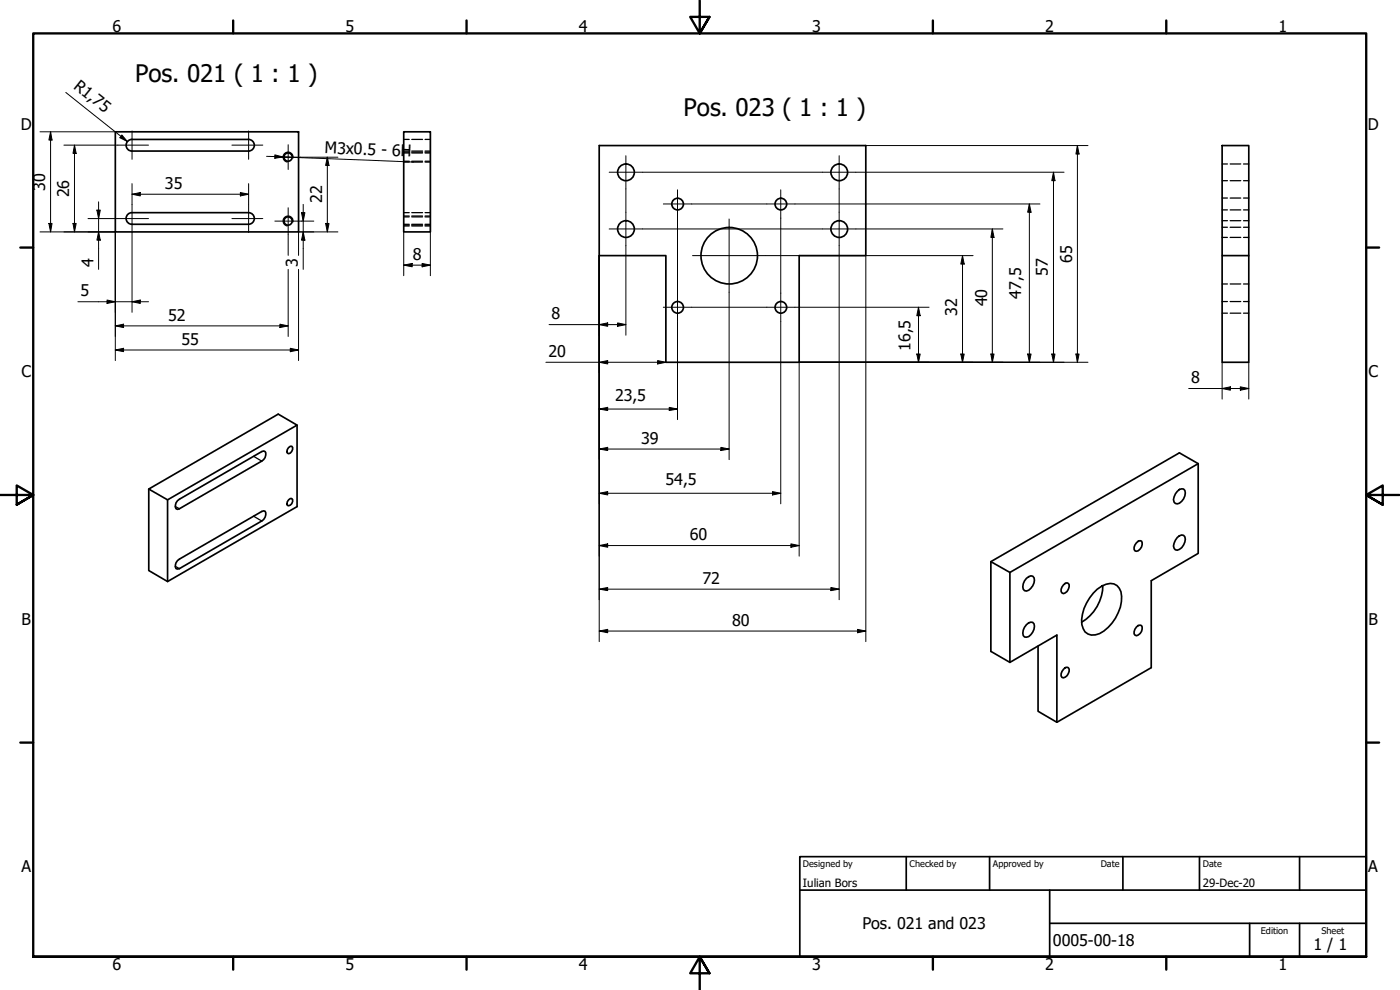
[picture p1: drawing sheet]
<svg xmlns="http://www.w3.org/2000/svg" width="420mm" height="297mm" viewBox="0 0 420 297" stroke-linecap="round" stroke-linejoin="round" font-family="sans-serif">
<!-- layer: Visible (ISO) -->
<g fill="none" stroke="#000" stroke-width=".51">
<path d="M34.6 39.5h55v30.1h-55zM121.2 39.5h8v30.1h-8zM38.4 42.3l1.2-.5h35a1.75 1.75 0 0 1 1.7 1.8 1.75 1.75 0 0 1-1.7 1.7h-35a1.75 1.75 0 0 1-1.6-1.1 1.75 1.75 0 0 1 .4-1.9zM179.8 43.7h80v33h-20v32h-40v-32h-20zM366.8 43.7h8v33h-8zM38.4 64.3l1.2-.5h35a1.75 1.75 0 0 1 1.7 1.7 1.75 1.75 0 0 1-1.7 1.8h-35a1.75 1.75 0 0 1-1.6-1.1 1.75 1.75 0 0 1 .4-1.9zM366.8 76.7v32h8v-32M86.6 134.3l.5-.4h.5a1.42 1.42 0 0 1-1 2.2l-.4-.2-.1-.4zM89.2 127.6v24.4l-38.9 22.5-5.7-3.3v-24.5M359.6 139.1l-56.5 32.7M50.3 150l38.9-22.4-5.7-3.3-38.9 22.4 5.7 3.3v24.5M53.3 150.2l25.2-14.7 .6-.2 .5 .2a2.19 2.19 0 0 1-1.1 2.9l-24.7 14.2-.5 .2-.5-.2a2.11 2.11 0 0 1 .5-2.4z"/>
<path d="M86.6 150l.5-.4h.5a1.3 1.3 0 0 1 0 1.5 1.3 1.3 0 0 1-1.4 .5v-1.1zM353.3 147.4l.6-.5 1.3-.2a2.55 2.55 0 0 1-.6 3.7l-.7 .6-.6 .2-.6-.1a2.02 2.02 0 0 1 0-2.9zM53.3 168.2l25.2-14.7 .6-.2 .5 .1a2.26 2.26 0 0 1-1.1 2.9l-24.7 14.3h-1a2.11 2.11 0 0 1 .5-2.4zM297.4 168.5l56.5-32.6 5.7 3.2v26.9l-14.1 8.2v26.1l-28.3 16.4M308 173.5l1.4-.7 .5 .1a2.48 2.48 0 0 1-.5 3.6l-.7 .6-.7 .2-.5-.1a2.55 2.55 0 0 1 .5-3.7zM319.2 175.5l1-.6 .4 .2a2.24 2.24 0 0 1-1.4 3l-.5-.2a1.87 1.87 0 0 1 .5-2.4zM329.3 176.8a5.9 5.9 0 0 1 5-1.6 3.9 3.9 0 0 1 2.3 3.8 13 13 0 0 1-6.6 11.1 3.5 3.5 0 0 1-5.3-2.7 12.8 12.8 0 0 1 4.6-10.6zM331 175.7a12.9 12.9 0 0 1-6.4 11M341.1 162.9l.5-.5 .5-.2 .5 .2a2.22 2.22 0 0 1-1.5 3l-.5-.1a1.87 1.87 0 0 1 .5-2.4zM353.3 161.3l1.3-.8 .6 .1a2.2 2.2 0 0 1 0 2.9 2.22 2.22 0 0 1-2.5 1.5 2.02 2.02 0 0 1 0-2.9zM308 187.4l.7-.5 1.2-.2a2.55 2.55 0 0 1-.5 3.7l-.7 .6-1.2 .1a2.55 2.55 0 0 1 .5-3.7zM311.5 193.9v19.5l5.7 3.3v-26.2l-14.1 8.2-5.7-3.3v-26.9l5.7 3.3v26.9"/>
<path d="M341.1 188.1l.5-.4h1a2.22 2.22 0 0 1-1.5 3l-.5-.2a1.89 1.89 0 0 1 .5-2.4zM319.7 200.3h.9a2.24 2.24 0 0 1-1.4 3.1l-.5-.2a2.12 2.12 0 0 1 1-2.9z"/>
<circle cx="86.5" cy="47.1" r="1.24"/>
<circle cx="187.9" cy="51.7" r="2.51"/>
<circle cx="251.9" cy="51.7" r="2.51"/>
<circle cx="86.5" cy="66.3" r="1.24"/>
<circle cx="187.9" cy="68.7" r="2.51"/>
<circle cx="203.4" cy="61.2" r="1.75"/>
<circle cx="218.9" cy="76.7" r="8.5"/>
<circle cx="234.3" cy="61.2" r="1.75"/>
<circle cx="251.9" cy="68.7" r="2.51"/>
<circle cx="203.4" cy="92.2" r="1.75"/>
<circle cx="234.3" cy="92.2" r="1.75"/>
</g>
<!-- layer: Visible Narrow (ISO) -->
<path d="M87.9 47.4a1.49 1.49 0 0 0-1.2-1.7 1.49 1.49 0 0 0-1.7 1.2 1.49 1.49 0 0 0 1.2 1.7M87.9 66.6a1.49 1.49 0 0 0-1.2-1.8 1.49 1.49 0 0 0-1.7 1.3 1.49 1.49 0 0 0 1.2 1.7M76.1 136.9l2.4 1.5M52.6 151.9l1.2 .7M76.1 154.9l2.4 1.4M52.6 169.9l1.2 .7" fill="none" stroke="#000" stroke-width=".38"/>
<!-- layer: Hidden (ISO) -->
<g fill="none" stroke="#000" stroke-width=".38">
<path d="M121.2 41.8h1.6M121.2 45.3h1.6M121.2 45.9h1.6M121.2 48.4h1.6M121.2 45.6h1.6M121.2 48.6h1.6M123.6 41.8h3.2M123.6 45.3h3.2M123.6 45.9h3.2M123.6 48.4h3.2M123.6 45.6h3.2M123.6 48.6h3.2"/>
<path d="M127.6 41.8h1.6M127.6 45.3h1.6M127.6 45.9h1.6M127.6 48.4h1.6M127.6 45.6h1.6M127.6 48.6h1.6M366.8 54.2h1.6M366.8 49.2h1.6M366.8 59.4h1.6M369.2 54.2h3.2M369.2 49.2h3.2M369.2 59.4h3.2"/>
<path d="M373.2 54.2h1.6M373.2 49.2h1.6M373.2 59.4h1.6M121.2 63.8h1.6M121.2 67.3h1.6M121.2 65.1h1.6M121.2 67.5h1.6M121.2 64.8h1.6M121.2 67.8h1.6M123.6 63.8h3.2M123.6 67.3h3.2M123.6 65.1h3.2"/>
<path d="M123.6 67.5h3.2M123.6 64.8h3.2M123.6 67.8h3.2M127.6 63.8h1.6M127.6 67.3h1.6M127.6 65.1h1.6M127.6 67.5h1.6M127.6 64.8h1.6M127.6 67.8h1.6M366.8 71.2h1.6M366.8 66.2h1.6M366.8 63h1.6"/>
<path d="M366.8 68.2h1.6M369.2 71.2h3.2M369.2 66.2h3.2M369.2 63h3.2M369.2 68.2h3.2M373.2 71.2h1.6M373.2 66.2h1.6M373.2 63h1.6M373.2 68.2h1.6M366.8 90.5h1.6M366.8 94h1.6M366.8 85.2h1.6"/>
<path d="M369.2 90.5h3.2M369.2 94h3.2M369.2 85.2h3.2M373.2 90.5h1.6M373.2 94h1.6M373.2 85.2h1.6"/>
</g>
<!-- layer: Border (ISO) -->
<g fill="none" stroke="#000" stroke-width=".7">
<path d="M70 6.1v3.9M140 6.1v3.9M210 0v10l-2.9-4.9h5.8l-2.9 4.9 2.9-4.9M280 6.1v3.9M350 6.1v3.9M6.1 74.3h3.9M410 74.3h3.9M0 148.5h10l-5-2.8v5.7l5-2.9-5 2.9M420 148.5h-10l5-2.8v5.7l-5-2.9 5 2.9M6.1 222.8h3.9M410 222.8h3.9M10 287.1v-277.1h400v277.1h-400h400"/>
<path d="M70 287.1v3.8M140 287.1v3.8M212.9 292l-2.9-4.9 2.9 4.9h-5.8l2.9-4.9v9.9M280 287.1v3.8M350 287.1v3.8"/>
</g>
<!-- layer: Title (ISO) -->
<path d="M240 257h170v30.1h-170zM272 257v10.1M297 257v10.1M337 257v10.1M360 257v10.1M390 257v10.1M240 267.1h170M315 277h95M315 267.1v20M375 277v10.1M390 277v10.1" fill="none" stroke="#000" stroke-width=".51"/>
<!-- layer: Center Mark (ISO) -->
<g fill="none" stroke="#000" stroke-width=".3">
<path d="M39.6 39.3v8.5M74.6 39.3v8.5M35.4 43.5h9.2M69.6 43.5h9.3M82.7 47.2h7.5M86.5 43.4v7.4M182.8 51.7h10M187.8 46.7v10M203.3 56.9v8.6M234.3 56.9v8.6M246.8 51.7h10.1M251.8 46.7v10"/>
<path d="M35.4 65.6h9.2M39.6 61.3v8.5M69.6 65.6h9.3M74.6 61.3v8.5M82.5 66.3h8M86.5 62.3v8M182.8 68.7h10M187.8 63.7v10M199.1 61.2h8.5M207.8 76.7h22.1M218.8 65.7v22M230.1 61.2h8.5"/>
<path d="M246.8 68.7h10.1M251.8 63.7v10M199.1 92.2h8.5M203.3 87.9v8.5M230.1 92.2h8.5M234.3 87.9v8.5"/>
</g>
<!-- layer: Symbol (ISO) -->
<path d="M80 46.9l5 .2M82.5 46.5l2.5 .6-2.5 .4zM85 47.1l39.1 1.5M85 47.1l2.9 .1" fill="none" stroke="#000" stroke-width=".3"/>
<path d="M82.5 46.5l2.5 .6-2.5 .4z" fill-rule="evenodd" fill="#000"/>
<!-- layer: Dimension (ISO) -->
<g fill="none" stroke="#000" stroke-width=".3">
<path d="M12 39.5h22.6M15.2 39.5l.4 2.5h-.9zM15.2 39.5v30.1M19.7 27.7l18.5 14.8M19.2 43.5h16.2M22.4 43.5l.5 2.5h-1zM22.4 43.5v26.1M36.6 40.5l1.6 2-2.2-1.2zM39.6 58.3l2.5-.5v1zM39.6 58.3h35M39.6 55.1v6.2M72.1 57.8l2.5 .5-2.5 .5z"/>
<path d="M74.6 55.1v6.2M90.2 47.2h11.2M98.2 47.2l.5 2.4h-1zM98.2 47.2v22.4M187.8 56.7v7M192.8 51.7h54M251.8 56.7v7M256.9 51.7h62.4M259.8 43.7h66.7M316.2 51.7l.4 2.5h-.9zM316.2 51.7v57M323.3 43.7l.5 2.5h-.9z"/>
<path d="M323.3 43.7v65M12 69.6h22.6v38.6M14.7 67h.9l-.4 2.6zM21.9 67h1l-.5 2.6zM26.4 65.6h9M29.1 63h1l-.5 2.6zM29.6 69.6l.5 2.5h-1zM29.6 60.6v20.2M39.6 69.8v23.9M86.5 70.3v6.3M90.5 63.8h1l-.5 2.5zM90.5 66.3h3.7"/>
<path d="M91 69.6l.5 2.5h-1zM91 61.3v19.5M97.7 67h1l-.5 2.6zM101.4 69.6h-11.8v7M121.2 79.6l2.5-.6v1.1zM121.2 79.6h8M121.2 69.6v13.1M126.7 79l2.5 .6-2.5 .5zM129.2 69.6v13.1M179.8 76.7v115.8M187.8 73.7v26.9M192.8 68.7h26"/>
<path d="M203.3 65.5v22.4M207.6 61.2h22.5M218.9 68.7h27.9M229.9 76.7h62.1M234.3 65.5v22.4M238.6 61.2h73.5M251.8 73.7v106.2M256.9 68.7h44.1M259.8 76.7v115.8M288.9 76.7l.5 2.5h-1zM288.9 76.7v32M297.8 68.7l.5 2.5h-.9z"/>
<path d="M297.8 68.7v40M308.9 61.2l.5 2.5h-1zM308.9 61.2v47.5M23.4 90.5h21.2M32.1 90l2.5 .5-2.5 .5zM34.6 97.8l2.5-.5v1zM34.6 97.8h51.9M39.6 90.5l2.5-.5v1zM84 97.3l2.5 .5-2.5 .5zM86.5 80.8v20.2M89.6 80.8v27.4M164.8 97.4h23"/>
<path d="M179.8 97.4l2.6-.5v1zM185.4 96.9l2.4 .5-2.4 .5zM203.3 96.4v29.5M207.6 92.2h22.5M218.8 87.7v50.2M234.3 96.4v54.8M238.6 92.2h40.2M275.7 92.2l.5 2.5h-1.1zM275.7 92.2v16.5M34.6 105l2.5-.5v1zM34.6 105h55M87.1 104.5l2.5 .5-2.5 .5z"/>
<path d="M163.8 108.7h36M179.8 108.7l2.6-.5v1zM197.4 108.2l2.4 .5-2.4 .5zM275.1 106.2h1.1l-.5 2.5zM288.4 106.2h1l-.5 2.5zM297.4 106.2h.9l-.5 2.5zM308.4 106.2h1l-.5 2.5zM315.7 106.2h.9l-.4 2.5zM322.9 106.2h.9l-.5 2.5zM326.5 108.7h-86.7v58.2M356.7 116.6h18.1M366.8 116.6l2.5-.5v1z"/>
<path d="M366.8 108.7v11M372.2 116.1l2.6 .5-2.6 .5zM374.8 108.7v11M179.8 122.7l2.6-.5v1zM179.8 134.7l2.6-.5v1zM179.8 122.7h23.5M179.8 134.7h39M200.9 122.2l2.4 .5-2.4 .5zM216.3 134.2l2.5 .5-2.5 .5zM179.8 148l2.6-.5v1zM179.8 148h54.5M231.8 147.5l2.5 .5-2.5 .5z"/>
<path d="M179.8 163.7l2.6-.5v1zM179.8 176.8l2.6-.5v.9zM179.8 163.7h60M179.8 176.8h72M237.4 163.2l2.4 .5-2.4 .5zM249.4 176.3l2.4 .5-2.4 .4zM179.8 189.3l2.6-.5v1.1zM179.8 189.3h80M257.4 188.8l2.4 .5-2.4 .6z"/>
</g>
<g fill="#000">
<path d="M15.2 39.5l.4 2.5h-.9z" fill-rule="evenodd"/>
<path d="M22.4 43.5l.5 2.5h-1z" fill-rule="evenodd"/>
<path d="M36.6 40.5l1.6 2-2.2-1.2z" fill-rule="evenodd"/>
<path d="M39.6 58.3l2.5-.5v1z" fill-rule="evenodd"/>
<path d="M72.1 57.8l2.5 .5-2.5 .5z" fill-rule="evenodd"/>
<path d="M98.2 47.2l.5 2.4h-1z" fill-rule="evenodd"/>
<path d="M316.2 51.7l.4 2.5h-.9z" fill-rule="evenodd"/>
<path d="M323.3 43.7l.5 2.5h-.9z" fill-rule="evenodd"/>
<path d="M14.7 67h.9l-.4 2.6z" fill-rule="evenodd"/>
<path d="M21.9 67h1l-.5 2.6z" fill-rule="evenodd"/>
<path d="M29.1 63h1l-.5 2.6z" fill-rule="evenodd"/>
<path d="M29.6 69.6l.5 2.5h-1z" fill-rule="evenodd"/>
<path d="M90.5 63.8h1l-.5 2.5z" fill-rule="evenodd"/>
<path d="M91 69.6l.5 2.5h-1z" fill-rule="evenodd"/>
<path d="M97.7 67h1l-.5 2.6z" fill-rule="evenodd"/>
<path d="M121.2 79.6l2.5-.6v1.1z" fill-rule="evenodd"/>
<path d="M288.9 76.7l.5 2.5h-1z" fill-rule="evenodd"/>
<path d="M297.8 68.7l.5 2.5h-.9z" fill-rule="evenodd"/>
<path d="M308.9 61.2l.5 2.5h-1z" fill-rule="evenodd"/>
<path d="M32.1 90l2.5 .5-2.5 .5z" fill-rule="evenodd"/>
<path d="M34.6 97.8l2.5-.5v1z" fill-rule="evenodd"/>
<path d="M39.6 90.5l2.5-.5v1z" fill-rule="evenodd"/>
<path d="M84 97.3l2.5 .5-2.5 .5z" fill-rule="evenodd"/>
<path d="M126.7 79l2.5 .6-2.5 .5z" fill-rule="evenodd"/>
<path d="M179.8 97.4l2.6-.5v1z" fill-rule="evenodd"/>
<path d="M185.4 96.9l2.4 .5-2.4 .5z" fill-rule="evenodd"/>
<path d="M275.7 92.2l.5 2.5h-1.1z" fill-rule="evenodd"/>
<path d="M34.6 105l2.5-.5v1z" fill-rule="evenodd"/>
<path d="M87.1 104.5l2.5 .5-2.5 .5z" fill-rule="evenodd"/>
<path d="M179.8 108.7l2.6-.5v1z" fill-rule="evenodd"/>
<path d="M197.4 108.2l2.4 .5-2.4 .5z" fill-rule="evenodd"/>
<path d="M275.1 106.2h1.1l-.5 2.5z" fill-rule="evenodd"/>
<path d="M288.4 106.2h1l-.5 2.5z" fill-rule="evenodd"/>
<path d="M297.4 106.2h.9l-.5 2.5z" fill-rule="evenodd"/>
<path d="M308.4 106.2h1l-.5 2.5z" fill-rule="evenodd"/>
<path d="M315.7 106.2h.9l-.4 2.5z" fill-rule="evenodd"/>
<path d="M322.9 106.2h.9l-.5 2.5z" fill-rule="evenodd"/>
<path d="M366.8 116.6l2.5-.5v1z" fill-rule="evenodd"/>
<path d="M372.2 116.1l2.6 .5-2.6 .5z" fill-rule="evenodd"/>
<path d="M179.8 122.7l2.6-.5v1z" fill-rule="evenodd"/>
<path d="M179.8 134.7l2.6-.5v1z" fill-rule="evenodd"/>
<path d="M200.9 122.2l2.4 .5-2.4 .5z" fill-rule="evenodd"/>
<path d="M216.3 134.2l2.5 .5-2.5 .5z" fill-rule="evenodd"/>
<path d="M179.8 148l2.6-.5v1z" fill-rule="evenodd"/>
<path d="M231.8 147.5l2.5 .5-2.5 .5z" fill-rule="evenodd"/>
<path d="M179.8 163.7l2.6-.5v1z" fill-rule="evenodd"/>
<path d="M179.8 176.8l2.6-.5v.9z" fill-rule="evenodd"/>
<path d="M237.4 163.2l2.4 .5-2.4 .5z" fill-rule="evenodd"/>
<path d="M249.4 176.3l2.4 .5-2.4 .4z" fill-rule="evenodd"/>
<path d="M179.8 189.3l2.6-.5v1.1z" fill-rule="evenodd"/>
<path d="M257.4 188.8l2.4 .5-2.4 .6z" fill-rule="evenodd"/>
</g>
<g font-size="7.2">
<text x="40.6" y="24.6">Pos. 021 ( 1 : 1 )</text>
<text x="205.2" y="34.7">Pos. 023 ( 1 : 1 )</text>
</g>
<g font-size="4.8">
<text x="33.7" y="9.6">6</text>
<text x="103.7" y="9.6">5</text>
<text x="173.7" y="9.6">4</text>
<text x="243.7" y="9.6">3</text>
<text x="313.7" y="9.6">2</text>
<text x="383.7" y="9.6">1</text>
<text x="21.8" y="26.3" transform="rotate(39 21.8 26.3)">R1,75</text>
<text x="6.2" y="38.9">D</text>
<text x="410.5" y="38.9">D</text>
<text x="97.4" y="46" transform="rotate(2 97.4 46)">M3x0.5 - 6H</text>
<text x="13.5" y="57.2" transform="rotate(-90 13.5 57.2)">30</text>
<text x="20.8" y="59.2" transform="rotate(-90 20.8 59.2)">26</text>
<text x="49.5" y="56.7">35</text>
<text x="96.7" y="60.9" transform="rotate(-90 96.7 60.9)">22</text>
<text x="123.9" y="78">8</text>
<text x="28.1" y="80.1" transform="rotate(-90 28.1 80.1)">4</text>
<text x="89.4" y="80.1" transform="rotate(-90 89.4 80.1)">3</text>
<text x="314.5" y="82.9" transform="rotate(-90 314.5 82.9)">57</text>
<text x="321.8" y="78.9" transform="rotate(-90 321.8 78.9)">65</text>
<text x="24.1" y="88.9">5</text>
<text x="306.5" y="89.6" transform="rotate(-90 306.5 89.6)">47,5</text>
<text x="165.5" y="95.8">8</text>
<text x="287.3" y="94.9" transform="rotate(-90 287.3 94.9)">32</text>
<text x="296.2" y="91.9" transform="rotate(-90 296.2 91.9)">40</text>
<text x="50.4" y="96.2">52</text>
<text x="54.5" y="103.4">55</text>
<text x="164.6" y="107.1">20</text>
<text x="273.2" y="105.3" transform="rotate(-90 273.2 105.3)">16,5</text>
<text x="6.4" y="113.1">C</text>
<text x="410.7" y="113.1">C</text>
<text x="357.5" y="115">8</text>
<text x="184.6" y="120.3">23,5</text>
<text x="192.4" y="133.1">39</text>
<text x="199.7" y="145.6">54,5</text>
<text x="207" y="162">60</text>
<text x="210.8" y="175.2">72</text>
<text x="6.4" y="187.4">B</text>
<text x="219.7" y="187.8">80</text>
<text x="410.7" y="187.4">B</text>
<text x="6.4" y="261.7">A</text>
<text x="410.7" y="261.7">A</text>
<text x="258.8" y="278.9">Pos. 021 and 023</text>
<text x="316" y="283.8">0005-00-18</text>
<text x="394.2" y="285">1 / 1</text>
<text x="33.7" y="290.9">6</text>
<text x="103.7" y="290.9">5</text>
<text x="173.7" y="290.9">4</text>
<text x="243.7" y="290.9">3</text>
<text x="313.7" y="290.9">2</text>
<text x="383.7" y="290.9">1</text>
</g>
<g font-size="3.4">
<text x="241" y="266">Iulian Bors</text>
<text x="361" y="266">29-Dec-20</text>
</g>
<g font-size="2.7">
<text x="241" y="260.1">Designed by</text>
<text x="273" y="260.1">Checked by</text>
<text x="298" y="260.1">Approved by</text>
<text x="330.3" y="260">Date</text>
<text x="361" y="260">Date</text>
<text x="378.4" y="280.1">Edition</text>
<text x="396.6" y="280.1">Sheet</text>
</g>
</svg>
